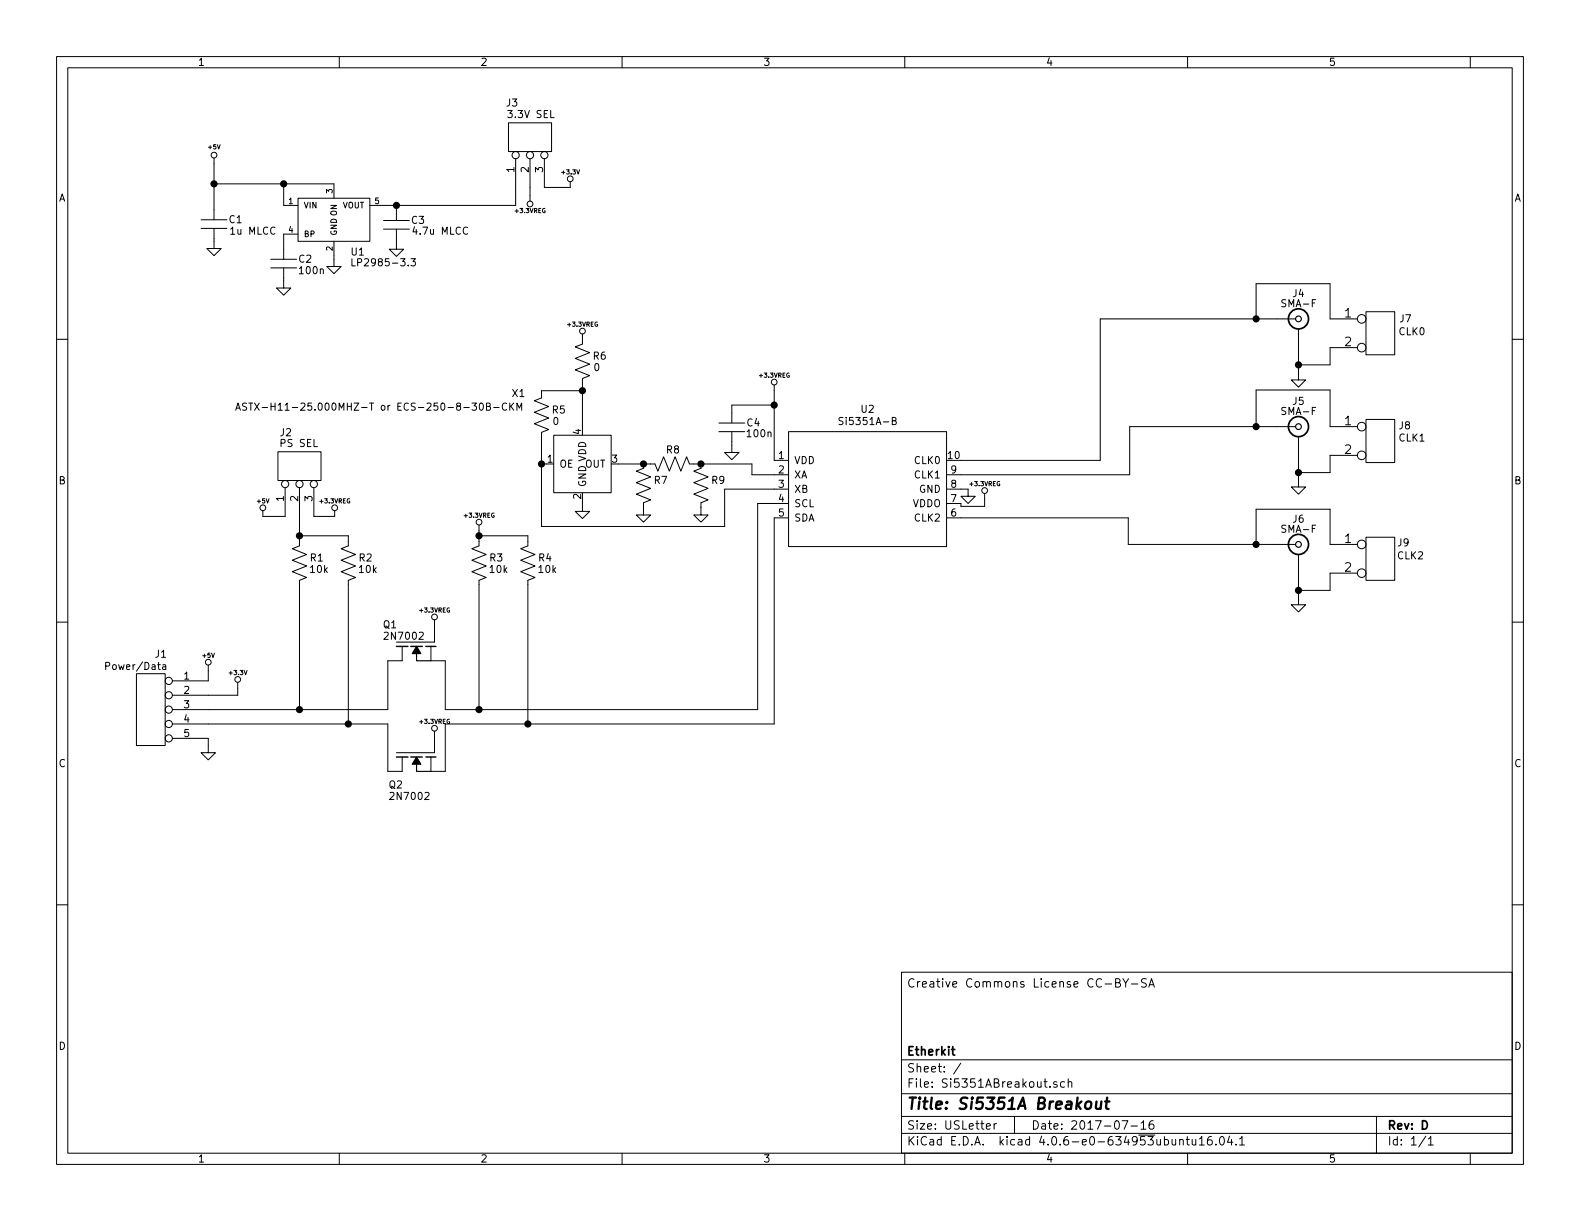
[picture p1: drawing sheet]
<svg xmlns="http://www.w3.org/2000/svg" width="279mm" height="216mm" viewBox="0 0 279 216" stroke-linecap="round" stroke-linejoin="round" font-family="sans-serif">
<g fill="none" stroke="#000" stroke-width=".18">
<path d="M10 10h259.4v195.9h-259.4zM12 12h255.4v191.9h-255.4zM60 10v2M110 10v2M160 10v2M210 10v2M260 10v2M35.6 38.9h4.5M37.8 27.9v11M37.8 32.5h21.3v2.6M50.2 32.5v3.8h2.5M52.7 35.1h12.7v7.6h-12.7z"/>
<path d="M67.8 39h4.6M70.1 36.3v2.7M89.9 21.7h7.6v5.1h-7.6zM91.2 28.1v8.2h-25.8M93.7 28.1v7.5M96.3 28.1v5h4.5v-1M10 60h2M35.6 40.4h4.5M37.8 40.4v3.5h1.3l-1.3 1.3-1.2-1.3h1.2M47.9 45.8h4.6M47.9 47.4h4.6M50.2 47.4v3.5h1.2l-1.2 1.3-1.3-1.3h1.3"/>
<path d="M52.7 41.4h-2.5v4.4M59.1 42.7v4.4h1.2l-1.2 1.3-1.3-1.3h1.3M62.2 45.7v1.3h.6M67.8 40.5h4.6M70.1 40.5v3.6h1.3l-1.3 1.2-1.3-1.2h1.3M72.7 45.7h.8l-.5 .5 .4 .1v.6l-.2 .1-.5-.1M103 59.1v1.7l-1.3 .5 2.6 1.1-2.6 1 2.6 1-2.6 1 2.6 1-1.3 .5v8.8M222.1 56.4v-6.2h13.1v6.2h4.8M229.1 56.4h-34.5v25h-24.7M229.6 58.3v8.9h1.3l-1.3 1.3-1.3-1.3h1.3M241.6 55.1h5v7.6h-5zM267.4 60h2"/>
<path d="M41.7 72.5l.4-1.2 .4 1.2M41.8 72.2h.6M43.6 71.3h-.5l-.2 .2 .1 .3 .6 .3v.3l-.2 .1h-.5M44 71.3h.7M44.3 71.3v1.2M45 71.3l.8 1.2M45.8 71.3l-.8 1.2M46.4 72.1h.9M49.1 79.9h7.7v5.1h-7.7zM87.3 72.1h1M89.6 71.4a.5 .5 0 0 0-.6 0 .5 .5 0 0 0-.2 .6l.1 .3a.41 .41 0 0 0 .7 .1M90.1 71.3v1.2"/>
<path d="M90.3 71.8l.6 .7M90.9 71.3l-.8 .7M91.4 72.5v-1.2l.4 .9 .5-.9v1.2M97.9 77h10.2v10.1h-10.2zM103 69.1h-7.2v1.3l-1.3 .5 2.5 1-2.5 1 2.5 1-2.5 1 2.5 1-1.2 .6v16.6h32.3v-6.6h11.3M127.1 74.8h4.6M127.1 76.3h4.6M129.4 76.3v3.7h1.3l-1.3 1.3-1.3-1.3h1.3M136.9 68.1v13.3h2.5M136.9 71.6h-7.5v3.2M139.4 76.3h28v20.3h-28zM149.1 73.9h-.7v.4l.5 .2 .2 .3-.3 .3-.4-.1"/>
<path d="M157.8 74.4l.6-.1v-.4l-.6-.1v1.3h.5l.1-.1 .1-.3-.3-.3M222.1 75.4v-6.4h13.1v6.4h4.8M229.1 75.4h-29.3v8.5h-32.4M229.6 77.3v8.8h1.3l-1.3 1.3-1.3-1.3h1.3M240 61.5h-4.8v3h-5.6M241.6 74.2h5v7.6h-5zM50.4 86.2v5.1h-3.9v-1M53 94.7h8.6v1.8l-1.3 .5 2.6 1-2.6 1.1 2.6 1-2.6 1 2.6 1-1.3 .5v25.4M53 86.2v10.3l-1.3 .5 2.5 1-2.5 1.1 2.5 1-2.5 1 2.5 1-1.2 .5v22.9M55.5 86.2v5.1h3.7v-1M84.7 94.7h8.6v1.8l-1.2 .5 2.5 1-2.5 1.1 2.5 1-2.5 1 2.5 1-1.3 .5v25.4M84.7 92.8v3.7l-1.3 .5 2.6 1-2.6 1.1 2.6 1-2.6 1 2.6 1-1.3 .5v22.9"/>
<path d="M95.8 82h.8M103 88.4v2h1.3l-1.3 1.3-1.3-1.3h1.3M109.3 82h6.5l.5 1.3 1-2.5 1.1 2.5 1-2.5 1 2.5 1-2.5 .5 1.2h11.1v1.9h6.4M113.8 82v.8l-1.3 .5 2.6 1-2.6 1 2.6 1.1-2.6 1 2.6 1-1.3 .5v2.2h1.3l-1.3 1.2-1.3-1.2h1.3M124 82v.8l-1.3 .5 2.5 1-2.5 1 2.5 1.1-2.5 1 2.5 1-1.2 .5v2.2h1.2l-1.2 1.2-1.3-1.2h1.3M139.4 89h-5.4v36.5h-55.3v-8.7h-2.5v-2.5M139.4 91.6h-2.5v36.4h-58.2v8.4h-2.5v-2.5M167.4 86.5h3.8v1.3h1.3l-1.3 1.2-1.3-1.2h1.3M167.4 91.6h32.1v4.7h29.6M174.1 87.2v2.3h-4.2v-.5h-2.5M222.1 96.3v-6.3h13.1v6.3h4.8M229.6 98.2v8.7h1.3l-1.3 1.3-1.3-1.3h1.3"/>
<path d="M240 80.5h-4.8v3.1h-5.6M241.6 95h5v7.6h-5zM10 110h2M18.7 117.8l.6-.1 .1-.5-.7-.1v1.3M24.1 119.1h5.1v12.7h-5.1zM28.8 117.6h.5v.8M29.3 117.8l-.5 .2-.1 .1 .2 .3 .4-.1M36.8 117.6v2.8h-6.3M71.1 114.3v2.5h-2.5v8.7h-38.1M76.8 109.6v3.9h-6.7M240 101.3h-4.8v3.1h-5.6M267.4 110h2"/>
<path d="M30.5 130.6h6.3v2.5h1.3l-1.3 1.3-1.2-1.3h1.2M30.5 128h38.1v8.4h2.5v-2.5M42 120.7v2.2h-11.5M76.8 129.3v3.8h-6.7M10 160h2M267.4 160h2M159.4 171.9h108v32h-108zM197.3 173.8h.5l.2-.2 .1-.3-.3-.2h-.5v1.4h.6l.2-.2a.41 .41 0 0 0-.3-.5M198.6 173.1l.5 .7 .5-.7M199.1 173.8v.7M200.1 174h1.1M202.7 173.1h-.6l-.2 .2v.3l.7 .4v.4a.62 .62 0 0 1-.7 .1"/>
<path d="M203.1 174.5l.5-1.4 .5 1.4M203.3 174.1h.7M159.4 197.4h108M159.4 193.4h108M159.4 187.4h108M169.9 188l-1.3 1.9M174.4 199.2l.7-.2v-.2l-.4-.1-.3 .2 .1 .7h.6M175.8 198.7v1M176.2 198.7l-.4 .3M179.4 197.4v3M185.7 192.1v.2M186.9 191.3a.37 .37 0 0 0-.6 .2l.1 .2 .5 .1 .1 .2-.3 .3-.4-.1"/>
<path d="M188.2 191.3h-.4l-.3 .2 .1 .6 .2 .2 .4-.1M188.9 191.4l.2-.1h.4v1M188.9 190.8v1.5M198.4 198.2h1l-.6 1.5M200 199.1h1.1M201.8 198.6l.4-.4v1.5M201.8 199.7h.8M203.9 198.2a.59 .59 0 0 0-.7 .6l.1 .7 .2 .2 .5-.2 .1-.5-.2-.2h-.4l-.3 .2M243.4 197.4v6.5M60 203.9v2M110 203.9v2M159.4 200.4h108"/>
<path d="M160 203.9v2M208.6 201.6l.2-.1h.4v1M208.6 201.5v1M209.8 201.5h.5M210 201v1.3l.3 .2M210 203.9v2M210.8 201.5l.1 .9 .4 .1 .2-.2M211.5 201.5v1M212.1 201.4l.4-.4v1.5M212.1 202.5h.9M214.2 201a.59 .59 0 0 0-.7 .6l.1 .7 .2 .2 .5-.2 .1-.5-.2-.2-.4-.1-.3 .3M215 202.3v.2"/>
<path d="M215.8 201.1l.2-.1a.81 .81 0 0 1 .6 .6 .81 .81 0 0 1-.3 .8l-.1 .1a.79 .79 0 0 1-.4-1.4zM217.4 200.9l-.3 1.1h.9M217.8 201.5v1M218.6 202.3v.2M219.2 201.4l.4-.4v1.5M219.2 202.5h.9M252.1 200.9l-1.2 1.9M252.6 201.4l.4-.4v1.5M252.6 202.5h.8M260 203.9v2"/>
<circle cx="37.8" cy="27.4" r=".51"/>
<circle cx="91.2" cy="27.4" r=".63"/>
<circle cx="93.7" cy="27.4" r=".63"/>
<circle cx="93.7" cy="36.1" r=".51"/>
<circle cx="96.3" cy="27.4" r=".63"/>
<circle cx="100.8" cy="31.6" r=".51"/>
<circle cx="103" cy="58.5" r=".51"/>
<circle cx="240.8" cy="56.4" r=".76"/>
<circle cx="136.9" cy="67.6" r=".51"/>
<circle cx="240.8" cy="75.4" r=".76"/>
<circle cx="240.8" cy="61.5" r=".76"/>
<circle cx="46.5" cy="89.8" r=".51"/>
<circle cx="50.4" cy="85.6" r=".63"/>
<circle cx="53" cy="85.6" r=".63"/>
<circle cx="55.5" cy="85.6" r=".63"/>
<circle cx="59.2" cy="89.8" r=".51"/>
<circle cx="84.7" cy="92.3" r=".51"/>
<circle cx="174.1" cy="86.7" r=".51"/>
<circle cx="240.8" cy="96.3" r=".76"/>
<circle cx="240.8" cy="80.5" r=".76"/>
<circle cx="36.8" cy="117.1" r=".51"/>
<circle cx="76.8" cy="109.1" r=".51"/>
<circle cx="240.8" cy="101.3" r=".76"/>
<circle cx="29.8" cy="120.4" r=".63"/>
<circle cx="29.8" cy="122.9" r=".63"/>
<circle cx="29.8" cy="128" r=".63"/>
<circle cx="29.8" cy="125.5" r=".63"/>
<circle cx="29.8" cy="130.6" r=".63"/>
<circle cx="42" cy="120.1" r=".51"/>
<circle cx="76.8" cy="128.8" r=".51"/>
</g>
<path d="M192.1 194.9a.51 .51 0 0 1 .5-.2 .51 .51 0 0 1 .4 .4l-.1 .6a.54 .54 0 0 1-.5 .4 .54 .54 0 0 1-.5-.4zM193.9 194.8v1.2a.56 .56 0 0 0 .7-.1M194.8 194.8l-.2 1.3M195.4 194.8h.8M195.8 194.1l-.2 1.7 .1 .2 .3 .1" fill="none" stroke="#000" stroke-width=".41"/>
<g fill="none" stroke="#000" stroke-width=".2">
<path d="M73.7 115.6v1.2h2.5M73.7 135.1v1.3h2.5"/>
<circle cx="229.6" cy="56.4" r=".51"/>
<circle cx="229.6" cy="75.4" r=".51"/>
<circle cx="229.6" cy="96.3" r=".51"/>
</g>
<g fill="none" stroke="#000" stroke-width=".3">
<circle cx="229.6" cy="56.4" r="1.78"/>
<circle cx="229.6" cy="75.4" r="1.78"/>
<circle cx="229.6" cy="96.3" r="1.78"/>
</g>
<path d="M70.1 114.3h2M72.6 114.3h2.1M75.3 114.3h1.8M70.1 133.9h2M72.6 133.9h2.1M75.3 133.9h1.8" fill="none" stroke="#000" stroke-width=".25"/>
<path d="M73.7 114.3l.7 1.3h-1.5zM73.7 133.9l.7 1.2h-1.5z" fill="#000" stroke="#000" stroke-width=".2"/>
<g fill="#000" stroke="#000" stroke-width=".25">
<circle cx="37.8" cy="32.5" r=".51"/>
<circle cx="50.2" cy="32.5" r=".51"/>
<circle cx="70.1" cy="36.3" r=".51"/>
<circle cx="222.1" cy="56.4" r=".51"/>
<circle cx="103" cy="69.1" r=".51"/>
<circle cx="136.9" cy="71.6" r=".51"/>
<circle cx="222.1" cy="75.4" r=".51"/>
<circle cx="229.6" cy="64.5" r=".51"/>
<circle cx="53" cy="94.7" r=".51"/>
<circle cx="84.7" cy="94.7" r=".51"/>
<circle cx="95.8" cy="82" r=".51"/>
<circle cx="113.8" cy="82" r=".51"/>
<circle cx="124" cy="82" r=".51"/>
<circle cx="222.1" cy="96.3" r=".51"/>
<circle cx="229.6" cy="83.6" r=".51"/>
<circle cx="229.6" cy="104.4" r=".51"/>
<circle cx="53" cy="125.5" r=".51"/>
<circle cx="61.6" cy="128" r=".51"/>
<circle cx="84.7" cy="125.5" r=".51"/>
<circle cx="93.3" cy="128" r=".51"/>
</g>
<text font-size="2.8" x="160.4" y="196.2">Title: Si5351A Breakout</text>
<g font-size="2.1">
<text x="237.8" y="56.1">1</text>
<text x="237.8" y="61.2">2</text>
<text x="237.8" y="75.2">1</text>
<text x="237.8" y="80.3">2</text>
<text x="237.8" y="96">1</text>
<text x="237.8" y="101.1">2</text>
<text x="160.4" y="174.6">Creative Commons License CC-BY-SA</text>
<text x="160.4" y="189.6">Sheet: /</text>
<text x="160.4" y="186.6">Etherkit</text>
<text x="160.4" y="192.3">File: Si5351ABreakout.sch</text>
<text x="160.4" y="202.5">KiCad E.D.A. kicad 4.0.6-e0-634953ubuntu16.04.1</text>
<text x="160.4" y="199.7">Size: USLetter</text>
<text x="182.4" y="199.7">Date: 2017-07-16</text>
<text x="245.4" y="199.7">Rev: D</text>
<text x="245.4" y="202.5">Id: 1/1</text>
</g>
<g font-size="1.8">
<text x="35" y="11.6">1</text>
<text x="85" y="11.6">2</text>
<text x="135" y="11.6">3</text>
<text x="185" y="11.6">4</text>
<text x="235" y="11.6">5</text>
<text x="89.6" y="18.8">J3</text>
<text x="90.1" y="20.9">3.3V SEL</text>
<text x="10.4" y="35.6">A</text>
<text x="90.9" y="30.5" transform="rotate(-90 90.9 30.5)">1</text>
<text x="93.5" y="30.5" transform="rotate(-90 93.5 30.5)">2</text>
<text x="96" y="30.5" transform="rotate(-90 96 30.5)">3</text>
<text x="267.8" y="35.6">A</text>
<text x="40.5" y="39.4">C1</text>
<text x="40.9" y="41.5">1u MLCC</text>
<text x="72.8" y="39.6">C3</text>
<text x="73.3" y="41.5">4.7u MLCC</text>
<text x="52.9" y="46.4">C2</text>
<text x="62.1" y="45.2">U1</text>
<text x="63.2" y="47.1">LP2985-3.3</text>
<text x="53.1" y="48.5">100n</text>
<text x="228.7" y="52.5">J4</text>
<text x="226.8" y="54.3">SMA-F</text>
<text x="247.4" y="59.3">CLK0</text>
<text x="247.6" y="57">J7</text>
<text x="104.9" y="63.6">R6</text>
<text x="105.1" y="65.6">0</text>
<text x="90.6" y="70.2">X1</text>
<text x="228.7" y="71.6">J5</text>
<text x="47.1" y="72.6">ASTX-H11-25.000MHZ-T or ECS-250-8-30B-CKM</text>
<text x="49.6" y="77.1">J2</text>
<text x="97.7" y="73.1">R5</text>
<text x="97.8" y="75.1">0</text>
<text x="102.7" y="76.8" transform="rotate(-90 102.7 76.8)">4</text>
<text x="132.1" y="75.4">C4</text>
<text x="132.2" y="77.3">100n</text>
<text x="149" y="75.1">Si5351A-B</text>
<text x="152.3" y="73">U2</text>
<text x="226.8" y="73.4">SMA-F</text>
<text x="247.4" y="75.9">J8</text>
<text x="49.7" y="79">PS SEL</text>
<text x="96.8" y="81.8">1</text>
<text x="98.9" y="82.7">OE</text>
<text x="103.3" y="82.7">OUT</text>
<text x="108.2" y="81.8">3</text>
<text x="117.9" y="80.2">R8</text>
<text x="137.7" y="81.2">1</text>
<text x="137.7" y="83.7">2</text>
<text x="140.5" y="82">VDD</text>
<text x="161.7" y="82">CLK0</text>
<text x="167.7" y="81.2">10</text>
<text x="168.2" y="83.7">9</text>
<text x="247.4" y="78.1">CLK1</text>
<text x="10.4" y="85.6">B</text>
<text x="50.2" y="88.6" transform="rotate(-90 50.2 88.6)">1</text>
<text x="52.7" y="88.6" transform="rotate(-90 52.7 88.6)">2</text>
<text x="55.2" y="88.6" transform="rotate(-90 55.2 88.6)">3</text>
<text x="102.7" y="88.2" transform="rotate(-90 102.7 88.2)">2</text>
<text x="103.6" y="86.1" transform="rotate(-90 103.6 86.1)">GND VDD</text>
<text x="115.7" y="85.5">R7</text>
<text x="125.9" y="85.5">R9</text>
<text x="137.7" y="86.2">3</text>
<text x="137.7" y="88.8">4</text>
<text x="140.5" y="84.6">XA</text>
<text x="140.5" y="87.1">XB</text>
<text x="140.5" y="89.7">SCL</text>
<text x="161.3" y="89.7">VDDO</text>
<text x="161.7" y="84.6">CLK1</text>
<text x="162.4" y="87.1">GND</text>
<text x="168.2" y="88.8">7</text>
<text x="168.2" y="86.2">8</text>
<text x="267.8" y="85.6">B</text>
<text x="137.7" y="91.3">5</text>
<text x="140.5" y="92.2">SDA</text>
<text x="161.7" y="92.2">CLK2</text>
<text x="168.2" y="91.3">6</text>
<text x="226.8" y="94.2">SMA-F</text>
<text x="228.7" y="92.4">J6</text>
<text x="54.9" y="99.3">R1</text>
<text x="54.9" y="101.3">10k</text>
<text x="63.5" y="99.3">R2</text>
<text x="63.6" y="101.3">10k</text>
<text x="86.6" y="99.3">R3</text>
<text x="86.7" y="101.3">10k</text>
<text x="95.3" y="99.3">R4</text>
<text x="95.3" y="101.3">10k</text>
<text x="247.1" y="98.9">CLK2</text>
<text x="247.2" y="96.6">J9</text>
<text x="67.8" y="111.1">Q1</text>
<text x="68.3" y="113.1">2N7002</text>
<text x="19.2" y="118.4">Power/Data</text>
<text x="27.5" y="116.3">J1</text>
<text x="32.5" y="120.1">1</text>
<text x="32.5" y="122.7">2</text>
<text x="32.5" y="125.2">3</text>
<text x="32.5" y="127.8">4</text>
<text x="32.5" y="130.3">5</text>
<text x="10.4" y="135.6">C</text>
<text x="267.8" y="135.6">C</text>
<text x="68.8" y="139.4">Q2</text>
<text x="69.3" y="141.4">2N7002</text>
<text x="10.4" y="185.6">D</text>
<text x="267.8" y="185.6">D</text>
<text x="35" y="205.5">1</text>
<text x="85" y="205.5">2</text>
<text x="135" y="205.5">3</text>
<text x="185" y="205.5">4</text>
<text x="235" y="205.5">5</text>
</g>
<g font-size="1.4">
<text x="58.8" y="34.2" transform="rotate(-90 58.8 34.2)">3</text>
<text x="51.1" y="36.1">1</text>
<text x="51.1" y="41.1">4</text>
<text x="53.7" y="36.8">VIN</text>
<text x="53.7" y="41.9">BP</text>
<text x="59.6" y="41.7" transform="rotate(-90 59.6 41.7)">GND ON</text>
<text x="60.5" y="36.8">VOUT</text>
<text x="66.3" y="36.1">5</text>
<text x="58.8" y="44.3" transform="rotate(-90 58.8 44.3)">2</text>
</g>
<g font-size="1.1">
<text x="36.9" y="26.4">+5V</text>
<text x="99.4" y="30.8">+3.3V</text>
<text x="91.2" y="37.6">+3.3VREG</text>
<text x="100.5" y="57.7">+3.3VREG</text>
<text x="134.4" y="66.8">+3.3VREG</text>
<text x="45.5" y="89">+5V</text>
<text x="56.6" y="89">+3.3VREG</text>
<text x="171.6" y="85.9">+3.3VREG</text>
<text x="82.2" y="91.5">+3.3VREG</text>
<text x="74.3" y="108.3">+3.3VREG</text>
<text x="35.9" y="116.3">+5V</text>
<text x="40.6" y="119.3">+3.3V</text>
<text x="74.3" y="128">+3.3VREG</text>
</g>
</svg>
